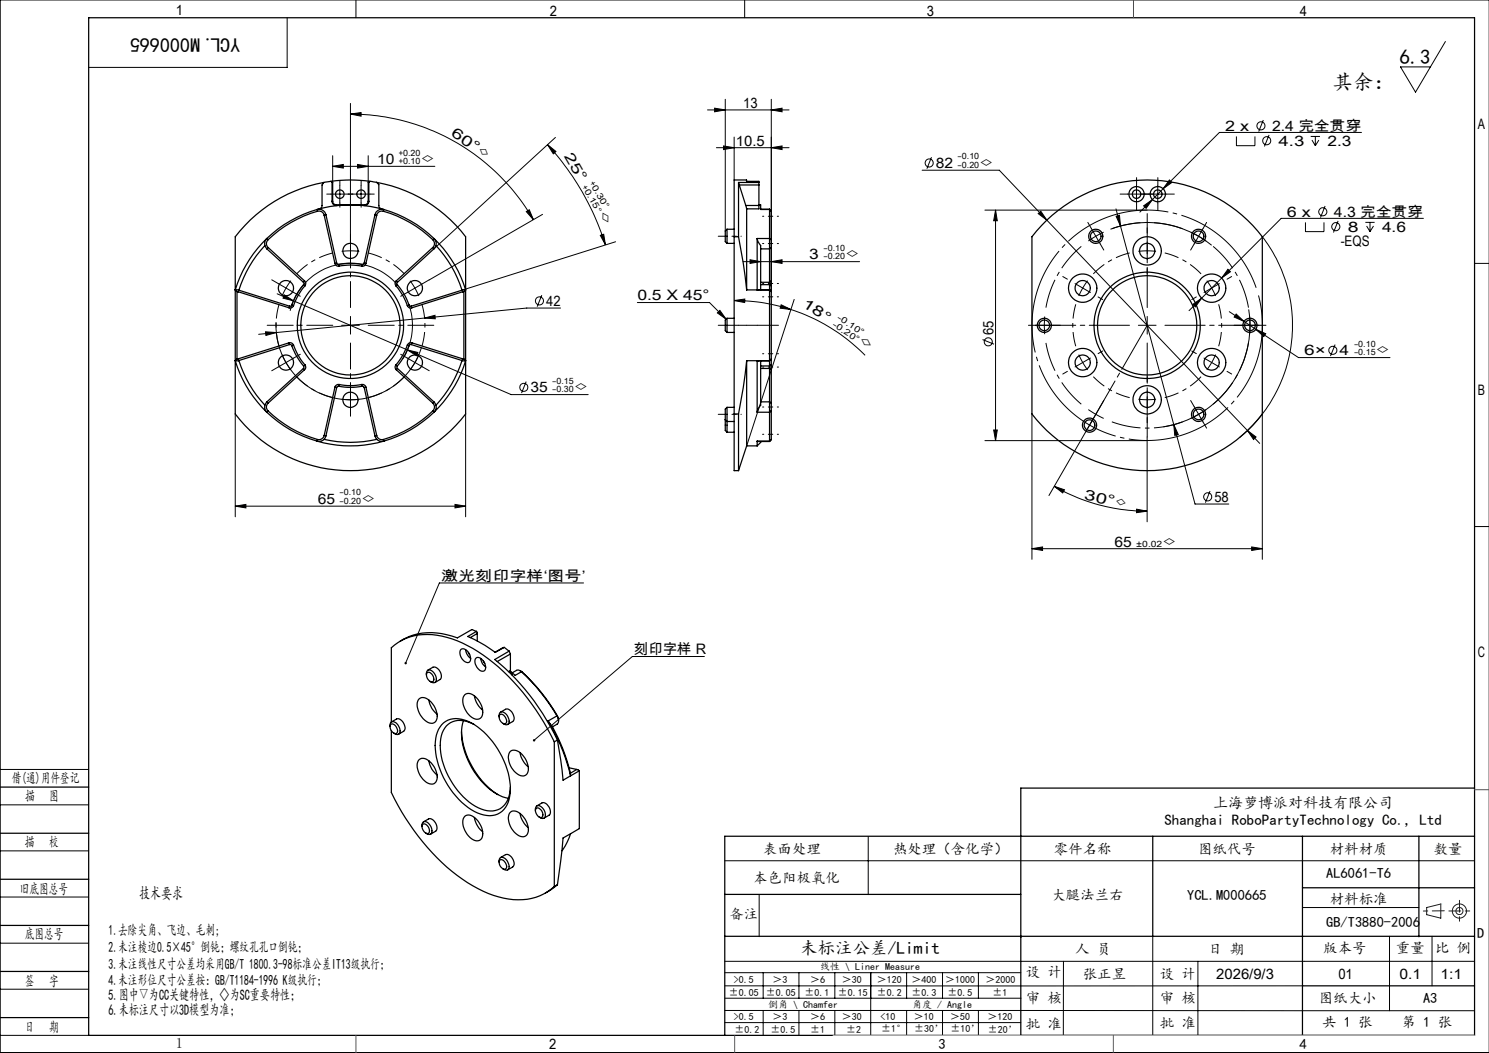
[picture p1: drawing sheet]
<svg xmlns="http://www.w3.org/2000/svg" width="420mm" height="297mm" viewBox="0 0 420 297" stroke-linecap="round" stroke-linejoin="round" font-family="sans-serif">
<g fill="none" stroke="#000" stroke-width=".28">
<path d="M100.4 0v5M210 0v5M420 0h-419.9v297h419.9M81 5v14h-56M407.7 11.7l-8.4 14.3-4.3-7.1h8.5M98.8 32.2l3-.5v1.1zM98.8 32.2a59.7 59.7 0 0 1 51.7 29.8M98.8 29.2v39.1M156.7 38.8l-34.3 31.4M199.6 31h23M201.6 30.5l3 .5-3 .5zM204.6 28v37.2"/>
<path d="M207.1 38.7v12.1M217.6 31l3-.5v1zM217.6 28v54.2M348.8 38.5v2.6h5.2v-2.6M356.3 33.9l-1.3 3.2M358 38.1l-1.3 3.2M369.7 38.5h2.6M370.1 39.5l.9 1.6M371 38.5v2.6M372 39.5l-1 1.6M384 37.4h-40l-15.9 15.8M93.3 54.7h5.1"/>
<path d="M93.8 46.9l3-.5v1zM93.8 43.9v7.6M93.8 46.9h28.9M95.8 52.3v5M99.3 54.7h5.1M100.9 46.4l3 .5-3 .5zM101.8 52.3v5M103.9 43.9v7.6M148.4 59.7l.9-.5 1.2 2.8zM154.4 40.8l2.4 1.9-.7 .7zM154.4 40.8a74.5 74.5 0 0 1 16.4 28.3M202.1 41.7h20.5"/>
<path d="M204.1 41.2l3 .5-3 .5zM217.6 41.7l3-.5v1zM260.1 48h21.8l13.4 14.1M262.7 44.3l-1.3 3.3M277.8 59.3h45.8M280.8 59.3l.5 3h-1zM280.8 59.3v65M314.8 58.9l1.3 4.8M318.1 54.7h5M320.6 52.3v5M322.6 58.1l2.4-1.8-1.7 2.5zM324.1 54.7h5"/>
<path d="M325 56.3l-3.5 3.5M326.6 52.3v5M328.1 53.2l-3.1 3.1M329.8 50.8l.8 .7-2.5 1.7zM373.8 58.1l-1.3 3.3M115.6 79.2l1.4 2.1M153 60.5l-31.9 18.4M169.3 66.4l1-.3 .5 3zM173.6 68.2l-43.2 13.6M209.6 73.8h32.9M211.6 73.3l3 .5-3 .5zM217.6 73.8l3-.5v1z"/>
<path d="M292.8 60.3l.8-.7 1.7 2.5zM295.3 62.1l56.6 59.3M313.2 64.7a29.1 29.1 0 0 1 28.6 4.5M314.8 61l1-.3 .3 3zM316.1 63.7l15 56.1M344.6 78.4l-5.7 5.7M346.4 75.9l.7 .8-2.5 1.7zM356.1 66.8a41 41 0 0 1-6.5 56.6M368.2 62.7v2.6h5.3v-2.6M377.4 62.3l-1.3 3.3M385.1 62.7h2.6M385.5 63.7l.9 1.6"/>
<path d="M386.4 62.7v2.6M387.4 63.7l-1 1.6M401.5 61.6h-40.1l-16.8 16.8M415.9 74.3h4.1M74.9 93.6l3 .2-2.9 .8zM77.9 90.8a21 21 0 0 0 17.3 21.7 21 21 0 0 0 23.7-14.5M78.2 82.9l4.6 1.9M80.2 83.2l2.6 1.6-3-.7zM82.8 84.8l61.4 26.5h21.7M112.1 80.3a17.5 17.5 0 0 0-30.3 7.4M114.9 98.7l3 .7-.4 .9zM115.4 86a17.7 17.7 0 0 1-1.9 15.3"/>
<path d="M117 81.3l1.1 2.2M117 81.3l-2.1 1.2M119.2 80l-2.2 1.3M119.7 89.7l3-.8 .1 1zM152.8 83.3l-1.3 3.2M158.1 86.9h-9.5l-75.6 7.4M179.8 85.3h20.3l4.7 4.7M202.4 88.3l.7-.7 1.7 2.4zM207.1 84.8l3-.5-.1 1zM207.1 84.8l3.2 .1a51.5 51.5 0 0 1 12.8 2.4M220.3 86l2.8 1.3-3-.4zM223.1 87.3a51.8 51.8 0 0 1 20.9 12.9"/>
<path d="M224 84.5l-13.4 41.3M277.1 95.8l3.3 1.3M292.1 91.8h5M294.7 89.3v5M336.4 85.9l2.5-1.8-1.7 2.5zM338.9 84.1l-3.5 3.5M346.7 87.9l4.2 2.8M348.7 88.6l2.2 2.1-2.8-1.3zM350.9 90.7l3.3 2.2M352.2 87.3a28.9 28.9 0 0 1-24 33.1M354.2 92.9l2.8 1.2-.5 .8zM354.2 92.9l12.1 8h25.8"/>
<path d="M376.6 97.2l-1.3 3.2M66.4 116.8v29M131.3 116.8v29M148.4 107.6l-1.3 3.3M291.1 116.8v41M307.3 119.9l-11.4 19.9M331.1 119.8l1.3 2.8-1 .2zM331.1 119.8l6 22.4h9.5M356.1 116.8v41M277.8 124.3h45.8M280.3 121.3h1l-.5 3zM297.4 137.2l2.8 .9-.4 .9z"/>
<path d="M297.4 137.2a52 52 0 0 0 26.2 7M323.6 123.3v23.9M341.3 138.5l-1.3 3.3M351.9 121.4l2.4 1.9-.7 .7zM351.9 121.4l3.4 3.7M66.4 142.8l3-.5v1zM66.4 142.8h64.9M128.3 142.3l3 .5-3 .5zM291.1 154.8l3-.5v1zM291.1 154.8h65M320.6 143.6l3 .6-3 .4zM353.1 154.3l3 .5-3 .5z"/>
<path d="M415.9 148.5h4.1M164.6 164.4h-40.7l-9.5 22.6M198.7 185.2h-20.3l-27.8 23.6M0 217h25M0 227h25M0 240h25M244.9 236v16.3M0 253h25M204.4 242.8h211.5M214.1 252.4v11.8M367.4 256h32.8M0 266h25"/>
<path d="M0 279h25M204.4 271.1h211.5M204.4 278.1h163M204.4 274.4h83.5M215.3 274.4v7.1M225.4 274.4v7.1M235.5 274.4v7.1M245.6 274.4v17.6M255.7 274.4v7.1M265.9 274.4v7.1M276 274.4v7.1M300 271.1l-.1 21"/>
<path d="M325.2 264.1v27.9M337.9 271.1v20.9M391.9 264.1v21M403.9 264.1v14M0 292h25M204.4 285l211.5 .1M204.4 288.4h83.5M204.5 281.5h83.5M215.3 285v7M225.4 285v7M235.5 285v7M255.7 285v7"/>
<path d="M265.9 285v7M276 285v7M287.9 292h128"/>
<circle cx="355.7" cy="35.5" r="1.13"/>
<circle cx="357.3" cy="39.7" r="1.14"/>
<circle cx="262.1" cy="46" r="1.14"/>
<circle cx="373.1" cy="59.7" r="1.15"/>
<circle cx="376.8" cy="63.9" r="1.15"/>
<circle cx="152.2" cy="84.9" r="1.15"/>
<circle cx="278.8" cy="96.4" r="1.13"/>
<circle cx="375.9" cy="98.8" r="1.14"/>
<circle cx="147.8" cy="109.3" r="1.14"/>
<circle cx="340.7" cy="140.1" r="1.15"/>
</g>
<g fill="none" stroke="#000" stroke-width=".28" stroke-dasharray="30.5 1.3 1.3 1.3" stroke-linecap="butt">
<path d="M98.9 70.7l-2.5 .2M98.9 70.7l2.5 .2M309.1 66.6l-2.1 1.4M309.1 66.6l2.2-1.1M323.6 70.7l-2.5 .2M323.6 70.7l2.5 .2M338.1 66.6l-2.2-1.1M338.1 66.6l2.1 1.4M80.7 81.2l-1.1 2.3M80.7 81.2l1.4-2M305.4 81.2l-1.1 2.3M305.4 81.2l1.4-2"/>
<path d="M341.8 81.2l-1.4-2M341.8 81.2l1.1 2.3M352.6 91.7l-.1-2.5M352.6 91.7l-.1 2.5M80.7 102.2l1.4 2.1M80.7 102.2l-1.1-2.2M98.9 112.7l2.5-.1M98.9 112.7l-2.5-.1M117 102.2l1.2-2.2M117 102.2l-1.3 2.1M305.4 102.2l1.4 2.1M305.4 102.2l-1.1-2.2"/>
<path d="M309.1 116.9l2.2 1.1M309.1 116.9l-2.1-1.4M323.6 112.7l2.5-.1M323.6 112.7l-2.5-.1M338.1 116.9l2.1-1.4M338.1 116.9l-2.2 1.1M341.8 102.2l1.1-2.2M341.8 102.2l-1.4 2.1"/>
</g>
<path d="M93.9 71.3a21 21 0 0 0-10.2 6M114.1 77.3a21 21 0 0 0-10.3-6M318.6 71.3a21 21 0 0 0-10.2 6M338.8 77.3a21 21 0 0 0-10.3-6M78.7 85.8a21 21 0 0 0 0 11.9M119 97.7a21 21 0 0 0 0-11.9M303.4 85.8a21 21 0 0 0 0 11.9M343.7 97.7a21 21 0 0 0 0-11.9M83.7 106.2a21 21 0 0 0 10.2 6M103.8 112.2a21 21 0 0 0 10.3-6M308.4 106.2a21 21 0 0 0 10.2 6M328.5 112.2a21 21 0 0 0 10.3-6" fill="none" stroke="#000" stroke-width=".28" stroke-dasharray="30.5 1.3 1.3 1.3" stroke-dashoffset="26.4" stroke-linecap="butt"/>
<path d="M305 69.5a29 29 0 0 0-10 17.3M333.6 64.5a29 29 0 0 0-20 0M295 96.7a29 29 0 0 0 10 17.3M352.2 86.8a29 29 0 0 0-10-17.3M313.6 119a29 29 0 0 0 20 0M342.2 114a29 29 0 0 0 10-17.3" fill="none" stroke="#000" stroke-width=".28" stroke-dasharray="30.5 1.3 1.3 1.3" stroke-dashoffset="22.2" stroke-linecap="butt"/>
<path d="M354.7 82.2a32.5 32.5 0 0 0-54.5-13 32.5 32.5 0 0 0 15 53.9 32.5 32.5 0 0 0 39.9-39.2l-.4-1.7" fill="none" stroke="#000" stroke-width=".28" stroke-dasharray="30.5 1.3 1.3 1.3" stroke-dashoffset="-1.1" stroke-linecap="butt"/>
<g fill="none" stroke="#191924" stroke-width=".28">
<path d="M402.4 256l4-1v4l-4-1z"/>
<circle cx="411.7" cy="257" r="1"/>
<circle cx="411.7" cy="257" r="2"/>
</g>
<g fill="none" stroke="#000" stroke-width=".28" stroke-dasharray="30.5 1.3 1.3 1.3">
<path d="M93.4 54.7h-1.2M95.9 52.2v-1.2M95.9 57.2v1.2M98.4 54.7h1.2M99.4 54.7h-1.2M101.9 52.2v-1.2M101.9 57.2v1.2M104.4 54.7h1.2M318.1 54.7h-2.2M320.6 52.2v-2.1M320.6 57.2v2.2M323.1 54.7h2.1"/>
<path d="M324.1 54.7h-2.2M326.6 52.2v-2.1M326.6 57.2v2.2M329.1 54.7h2.1M78.5 80l-1.9-1.1M98.9 70.7v-2.5M98.9 70.7v2.5M98.9 68.2v-2.1M98.9 73.2v2.2M119.2 80l1.9-1.1M205.1 66.6h-2.5M301.1 78.7l-1.3-.7"/>
<path d="M307.8 64.5l-1-1.8M309.1 66.6l-1.3-2.1M309.1 66.6l1.2 2.2M310.3 68.8l1 1.7M323.6 70.7v-2.5M323.6 70.7v2.5M323.6 65.7v-1.5M323.6 75.7v1.5M336.8 68.8l-1 1.7M338.1 66.6l1.2-2.1M338.1 66.6l-1.3 2.2M339.3 64.5l1-1.8"/>
<path d="M346.1 78.7l1.3-.7M80.7 81.2l-2.2-1.2M80.7 81.2l2.1 1.3M82.8 82.5l1.9 1.1M98.9 91.7v-2.5M98.9 91.7h-2.5M98.9 91.7v2.5M98.9 91.7h2.5M114.9 82.5l-1.9 1.1M205.1 91.7h2M205.1 91.7h-2.5M208.3 91.7h-1.2"/>
<path d="M208.3 91.7h2.3M210.6 91.7h3M213.6 91.7h3.5M217.1 91.7h2.5M292.1 91.7h-2M297.1 91.7h2M305.4 81.2l-2.2-1.2M305.4 81.2l2.2 1.3M309.7 83.7l1.3 .8M309.7 99.7l1.3-.7M323.6 91.7v-2.5M323.6 91.7h-2.5"/>
<path d="M323.6 91.7v2.5M323.6 91.7h2.5M337.4 99.7l-1.3-.7M337.4 83.7l-1.3 .8M341.8 81.2l2.1-1.2M341.8 81.2l-2.2 1.3M350.1 91.7h-2M352.6 91.7h2.5M352.6 91.7h-2.5M355.1 91.7h2M78.5 103.5l-1.9 1.1M80.7 102.2l-2.2 1.3"/>
<path d="M80.7 102.2l2.1-1.2M82.8 101l1.9-1.1M98.9 112.7v2.5M98.9 112.7v-2.5M98.9 115.2v2.2M98.9 110.2v-2.1M114.9 101l-1.9-1.1M117 102.2l2.2 1.3M117 102.2l-2.1-1.2M119.2 103.5l1.9 1.1M205.1 116.9h-2.5M301.1 104.7l-1.3 .8"/>
<path d="M305.4 102.2l-2.2 1.3M305.4 102.2l2.2-1.2M307.8 119l-1 1.8M309.1 116.9l-1.3 2.1M309.1 116.9l1.2-2.2M310.3 114.7l1-1.7M323.6 112.7v2.5M323.6 112.7v-2.5M323.6 117.7v1.5M323.6 107.7v-1.5M336.8 114.7l-1-1.7M338.1 116.9l1.2 2.1"/>
<path d="M338.1 116.9l-1.3-2.2M339.3 119l1 1.8M341.8 102.2l2.1 1.3M341.8 102.2l-2.2-1.2M346.1 104.7l1.3 .8"/>
</g>
<path d="M93.9 91.7h-18.5M98.9 86.7v-18.5M98.9 96.7v18.5M103.9 91.7h18.5" fill="none" stroke="#000" stroke-width=".28" stroke-dasharray="30.5 1.3 1.3 1.3" stroke-dashoffset="23.1"/>
<path d="M205.1 66.6h4M205.1 116.9h4" fill="none" stroke="#000" stroke-width=".28" stroke-dasharray="30.5 1.3 1.3 1.3" stroke-dashoffset="30.4"/>
<path d="M215.1 61h4.5M215.1 68.7h4.5M219.6 80h-4.5M215.1 99.8h4.5M215.1 83.7h4.5M215.1 114.8h4.5M219.6 103.5h-4.5M215.1 122.5h4.5" fill="none" stroke="#000" stroke-width=".28" stroke-dasharray="30.5 1.3 1.3 1.3" stroke-dashoffset="30.1"/>
<path d="M318.6 91.7h-26.5M323.6 86.7v-26.5M323.6 96.7v26.5M328.6 91.7h26.5" fill="none" stroke="#000" stroke-width=".28" stroke-dasharray="30.5 1.3 1.3 1.3" stroke-dashoffset="19.1"/>
<path d="M323.6 91.7l-16.3 28.2" fill="none" stroke="#000" stroke-width=".28" stroke-dasharray="30.5 1.3 1.3 1.3" stroke-dashoffset="16.1"/>
<g fill="none" stroke="#000" stroke-width=".35">
<path d="M25 5h390.9v287h-390.9zM89.4 59.1a34.7 34.7 0 0 0-14.2 8.2M89.4 59.1a2 2 0 0 1 2.5 1.5M89.4 59.1a34.6 34.6 0 0 1 18.9 0M89.4 59.1l.2 .5M89.6 59.6a33.6 33.6 0 0 0-14 8M89.6 59.6a1.48 1.48 0 0 1 1.8 1.1M91.3 51.5l-.5 .7v5.9l-.2 .5-.5 .3M91.3 51.5a40.8 40.8 0 0 0-24.9 15.3v15M93.3 51.1l-2 .4M93.3 51.1a39.2 39.2 0 0 1 11.1 0M93.3 51.1l.4 .3"/>
<path d="M93.7 56.8a1.15 1.15 0 0 0 1.2 1.2M93.7 56.8h.1M93.7 51.4v5.4M93.7 51.4l.1 .1v5.3M93.8 56.8a1.02 1.02 0 0 0 1.1 1M94.9 57.8v.2M94.9 58h.3M94.9 57.8h7.9M102.5 58h.3M102.8 57.8v.2M103.9 56.8a1.09 1.09 0 0 1-1.1 1M103.9 56.8h.1"/>
<path d="M104 56.8a1.2 1.2 0 0 1-1.2 1.2M104 51.4v5.4M104 51.4l-.1 .1v5.3M104.4 51.1l1.8 .3M104.4 51.1l-.4 .3M106.2 51.4l.7 .7v6l.2 .5 .5 .3M106.2 51.4a40.7 40.7 0 0 1 25.1 15.4v15M108.1 59.6a1.44 1.44 0 0 0-1.8 1.1M108.1 59.6a33.6 33.6 0 0 1 14 8M108.3 59.1a2 2 0 0 0-2.5 1.5M108.3 59.1a34.3 34.3 0 0 1 14.1 8.2M108.3 59.1l-.2 .5"/>
<path d="M208.3 51.5v15.3M208.3 51.5l.2 .7M208.3 51.5h5.8M208.5 52.2l1.9 5.8M208.5 52.2h5.6M210.4 58l.2 .9M210.4 58h3.7M210.6 58.9v22.9M214.1 51.5v-.4h-3.5v-.3h-3.5v16M214.1 57.8h.5v1.3h2.5M214.1 58v.9h-3.5M214.1 51.5v6.5"/>
<path d="M214.6 59h2.5M217.1 59.1v8.2M217.1 59l.5 .6M217.1 59v.1M217.1 59.1l.5 .5M217.6 59.6v8M74.7 69.2a33 33 0 0 0-7.3 12.6M75.2 67.3a2.04 2.04 0 0 0 .1 2.9M75.2 67.3a33.9 33.9 0 0 0-8.8 14.5M75.2 67.3l.4 .3M75.3 70.2l10.3 9.4M75.6 67.6a1.49 1.49 0 0 0 0 2.2"/>
<path d="M75.6 69.8l10.3 9.4M75.6 69.8l-.3 .4M85.6 79.6v.7M85.9 79.2a.99 .99 0 0 1 .1 1.4M85.9 79.2l-.3 .4M91.4 60.7l3.1 13.6M91.9 60.6l3.1 13.6M91.9 60.6l-.5 .1M94.5 74.3a.98 .98 0 0 0 1.1 .8M95 74.2l.1 .2 .4 .2M95 74.2l-.5 .1M95.5 74.6a17.5 17.5 0 0 1 6.7 0"/>
<path d="M95.5 74.6l.1 .5M95.6 75.1a16.4 16.4 0 0 1 6.5 0M102.2 74.6l-.1 .5M102.7 74.2l-.2 .3-.3 .1M102.7 74.2l.5 .1M103.2 74.3a.98 .98 0 0 1-1.1 .8M105.8 60.6l.5 .1M105.8 60.6l-3.1 13.6M106.3 60.7l-3.1 13.6M111.8 79.2a1.03 1.03 0 0 0-.1 1.4M111.8 79.2l.3 .4M112.1 79.6l-.2 .3 .2 .4"/>
<path d="M122.1 69.8l-10.3 9.4M122.1 69.8l.3 .4M122.1 67.6a1.49 1.49 0 0 1 0 2.2M122.4 70.2l-10.3 9.4M122.4 67.3a1.97 1.97 0 0 1 0 2.9M122.4 67.3a34.4 34.4 0 0 1 8.9 14.5M122.4 67.3l-.3 .3M123 69.2a33 33 0 0 1 7.3 12.6M205.1 64.7v3.9M205.1 64.7l-.5 .5v3l.5 .4M205.1 64.7h2M205.1 68.6h2"/>
<path d="M207.1 66.8v50M207.1 66.8h1.2M208.3 66.8l1.4 7.5 .9 7.5M213.6 67.3v14.5l3.5-.1M213.6 67.3l.2 .9 .8 1v12.5M213.6 67.3h3.5M214.6 70.2h2.5M214.6 79.6h2.5M217.1 67.3v2.9M217.1 79.6v.7M217.1 70.2v9.4M217.1 67.3l.5 .3"/>
<path d="M217.6 67.6v2.2M217.6 79.2v1.4M217.6 69.8v9.4M217.6 69.8l-.5 .4M217.6 79.2l-.5 .4M295.2 62.1a41 41 0 0 1 60.9 4.7v50a41 41 0 0 1-65 0v-50zM66.4 81.8h.9M66.4 81.8v19.9M66.4 81.8l.5 .4M66.9 82.2l.3 .1M66.9 82.2v19.1M67.2 82.3l14.3 4.5"/>
<path d="M67.3 81.8l-.1 .5M67.3 81.8l14.4 4.6M81.5 96.7a1.07 1.07 0 0 1 1.3 .6M81.5 96.7l-14.3 4.5M81.5 96.7l.2 .5M81.7 97.2h.3l.3 .3M81.7 86.4l-.2 .4M81.7 97.2l-14.4 4.5M82.3 97.5a17.5 17.5 0 0 0 3.3 5.7M82.3 86l-.2 .3-.4 .1M82.3 86l.5 .2M82.8 97.3a17.4 17.4 0 0 0 3.2 5.6"/>
<path d="M82.8 86.2a1.01 1.01 0 0 1-1.3 .6M82.8 97.3l-.5 .2M85.6 80.3a17.2 17.2 0 0 0-3.3 5.7M85.6 80.3l.4 .3M86 80.6a16.5 16.5 0 0 0-3.2 5.6M111.7 80.6a16.5 16.5 0 0 1 3.2 5.6M112.1 80.3a17.2 17.2 0 0 1 3.3 5.7M112.1 80.3l-.4 .3M114.9 97.3a17.4 17.4 0 0 1-3.2 5.6M114.9 86.2a.97 .97 0 0 0 1.3 .6M114.9 97.3l.5 .2M115.4 86l.1 .3 .5 .1"/>
<path d="M115.4 97.5a17.5 17.5 0 0 1-3.3 5.7M115.4 86l-.5 .2M116 97.2l-.5 .1-.1 .2M116 97.2l14.4 4.5M116 86.4l.2 .4M116.2 96.7a1.03 1.03 0 0 0-1.3 .6M116.2 96.7l14.3 4.5M116.2 96.7l-.2 .5M130.4 81.8l-14.4 4.6M130.4 81.8l.1 .5M130.5 82.3l-14.3 4.5M130.8 82.2l-.3 .1"/>
<path d="M130.8 82.2v19.1M131.3 81.8h-.9M131.3 81.8v19.9M131.3 81.8l-.5 .4M205.1 89.8v4M205.1 89.8l-.5 .5v3l.5 .5M205.1 89.8h2M205.1 93.8h2M210.6 81.8h6.5M214.6 80.3h2.5M217.1 81.7v.1M217.1 80.3v1.4"/>
<path d="M217.1 81.7l.4 .4M217.1 81.8v19.9M217.1 81.8l.5 .4M217.1 80.3l.5 .3M217.6 80.6v1.6M217.6 82.2v19.1l-.5 .4M66.4 101.7a33.9 33.9 0 0 0 8.8 14.6M66.4 101.7v15.1a41 41 0 0 0 64.9 0v-15.1M66.9 101.3l-.5 .4M67.2 101.2l-.3 .1M67.2 101.2l.1 .5M67.3 101.7h-.9"/>
<path d="M67.4 101.7a33 33 0 0 0 7.3 12.6M75.2 116.3a34.1 34.1 0 0 0 14.2 8.1M75.3 113.3a2.04 2.04 0 0 0-.1 3M75.3 113.3l.3 .4M75.6 115.9a33.2 33.2 0 0 0 14 8.1M75.6 115.9l-.4 .4M75.6 113.7a1.49 1.49 0 0 0 0 2.2M85.6 103.9l-10.3 9.4M85.6 103.9l.3 .4M85.6 103.2v.7M85.9 104.3l-10.3 9.4M86 102.9a.94 .94 0 0 1-.1 1.4"/>
<path d="M86 102.9l-.4 .3M94.5 109.2l.5 .1M94.5 109.2l-3.1 13.6M95 109.3l-3.1 13.6M95.5 108.9a17.5 17.5 0 0 0 6.7 0M95.5 108.9l-.4 .2-.1 .2M95.6 108.4a16.4 16.4 0 0 0 6.5 0M95.6 108.4a1.06 1.06 0 0 0-1.1 .8M95.6 108.4l-.1 .5M102.1 108.4a1.06 1.06 0 0 1 1.1 .8M102.1 108.4l.1 .5M102.2 108.9l.3 .1 .2 .3"/>
<path d="M102.7 109.3l3.1 13.6M103.2 109.2l-.5 .1M103.2 109.2l3.1 13.6M111.7 102.9a.98 .98 0 0 0 .1 1.4M111.7 102.9l.4 .3M111.8 104.3l10.3 9.4M112.1 103.2l-.2 .4 .2 .3M112.1 103.9l-.3 .4M112.1 103.9l10.3 9.4M122.1 113.7a1.49 1.49 0 0 1 0 2.2M122.1 115.9a33.2 33.2 0 0 1-14 8.1M122.1 115.9l.3 .4"/>
<path d="M122.4 113.3a1.97 1.97 0 0 1 0 3M122.4 113.3l-.3 .4M122.4 116.3a33.7 33.7 0 0 1-14.1 8.1M130.3 101.7a33 33 0 0 1-7.3 12.6M130.4 101.7h.9M130.5 101.2l.3 .1M130.5 101.2l-.1 .5M130.8 101.3l.5 .4M131.3 101.7a33.5 33.5 0 0 1-8.9 14.6M204.6 118.4v3l.5 .5M204.6 118.4l.5 .5M204.6 118.4h.1"/>
<path d="M205.1 114.9l-.5 .5v3M205.1 114.9v4M205.1 118.9v3M205.1 114.9h2M205.1 118.9h2M207.1 116.8v15.9h1.2M207.1 116.8h1.2M208.3 116.8v15.9M210.6 101.7l-.9 7.6-1.4 7.5M210.6 101.7v24.1M210.6 101.7h6.5M213.6 116.3h3.5"/>
<path d="M213.9 101.8l-.3-.1v14.6M214.6 101.8v12.5l-.6 .8-.4 1.2M214.6 113.3h2.5M214.6 103.9h2.5M214.6 103.2h2.5M217.1 116.3v8.1M217.1 101.7v.1M217.1 113.3v3M217.1 101.8v1.4M217.1 103.2v.7M217.1 103.9v9.4M217.1 113.3l.5 .4"/>
<path d="M217.1 103.9l.5 .4M217.5 101.4l-.4 .4M217.6 113.7v2.2M217.6 115.9v8.1M217.6 101.3v1.6M217.6 102.9v1.4M217.6 104.3v9.4M217.6 115.9l-.5 .4M217.6 102.9l-.5 .3M89.4 124.4a33.8 33.8 0 0 0 18.9 0M89.6 124l-.2 .4M91.4 123.9a33.1 33.1 0 0 0 14.9 0"/>
<path d="M91.4 122.8a1.55 1.55 0 0 1-1.8 1.2M91.4 122.8l.5 .1M91.9 122.9a1.94 1.94 0 0 1-2.5 1.5M105.8 122.9a1.94 1.94 0 0 0 2.5 1.5M106.3 122.8a1.51 1.51 0 0 0 1.8 1.2M106.3 122.8l-.5 .1M108.1 124l.2 .4M205.1 121.9h2M210.6 125.8l-2.3 6.9M210.6 125.8h3M213.6 124.4v1.4M213.6 124.4v.1"/>
<path d="M213.6 124.4h3.5M213.6 124.5h3.5M214.6 124.5v.3l-1 1M217.1 124.4v.1M217.6 124l-.5 .5M217.6 124h.1M217.6 124l-.5 .4M134.4 178.1l-1.3-.5-4.1 2.3a17.7 17.7 0 0 0-16.1 1M134.4 178.1l-2.5 1.4a38.7 38.7 0 0 1 7.8 4.5l2.5-1.4M134.4 178.1l.2 .3v2.4M134.6 178.7l-2 1.1M118.3 197.1a2.52 2.52 0 0 1 3.3 .9 5.1 5.1 0 0 1 1.4 5.4 2.05 2.05 0 0 1-3.2-.3 5.4 5.4 0 0 1-1.8-5.7z"/>
<path d="M120.3 190.4a1.06 1.06 0 0 1 .6-1.4 1.06 1.06 0 0 1 1.3 .6 2.28 2.28 0 0 1 .6 2.8l-.6 .2-.9-.4M120.5 189.7a1.68 1.68 0 0 1 1.6 .8 1.68 1.68 0 0 1 0 1.8 1.79 1.79 0 0 1-1.6-2.6zM120.7 189l1.4-.8a2.32 2.32 0 0 1 2 3.5l-1.4 .8M121 197.4a6.2 6.2 0 0 0 2.3 4.1M130 183.2a2.23 2.23 0 0 1 2.7 2.2 1.05 1.05 0 0 1-.4 1.4 1.05 1.05 0 0 1-1.4-.4 2.65 2.65 0 0 1-.9-3.2zM131.1 195.9a2.49 2.49 0 0 1 3.4 1 5.1 5.1 0 0 1 1.4 5.3 2.05 2.05 0 0 1-3.3-.2 5.4 5.4 0 0 1-1.7-5.8zM131.3 183.3l.4 1.1 1.1 1.3M132.1 184l.4 .6M133.8 196.3a6.6 6.6 0 0 0 2.3 4M134.3 185.6a2.02 2.02 0 0 1 2.5 1.8l.1 .5a1.05 1.05 0 0 1-.3 1.3 1.05 1.05 0 0 1-1.5-.3 2.6 2.6 0 0 1-.8-3.3zM135.6 185.7l.5 1.6 .9 .8M136.3 186.4l.4 .7"/>
<path d="M142.2 182.6l1.4 1.1M142.2 182.6l-2.6 1.4M143.6 183.7l-4 2.3a65.7 65.7 0 0 1 17.6 22.7M143.6 183.7l.4 .8M144 189.3l1.3 1.2 1.8-1M144 189.2l.5 1-.1 .1M144 184.5l-3.7 2.1M144 184.5v4.7M144 189.2l-.5 .2M146.7 189.2l.7 .4M147.1 189.5a53.9 53.9 0 0 1 10 12.4M147.1 189.5l-1.1-.5-1.5 .8"/>
<path d="M147.1 189.5l.3 .1M147.4 189.6a54.5 54.5 0 0 1 9.8 12.3M110 204.9a.99 .99 0 0 1 .4-1.2 .99 .99 0 0 1 1.3 .2 2.46 2.46 0 0 1 .8 3.1l-.5 .2-.9-.4M110.2 204.3a1.68 1.68 0 0 1 1.6 .8 1.68 1.68 0 0 1 0 1.8 1.79 1.79 0 0 1-1.6-2.6zM110.4 206.1v17.4a61.4 61.4 0 0 0 22.9 26.3 22.8 22.8 0 0 0 17.9 3.3l2.2-1 3-2.1M110.4 203.7v-21a15.7 15.7 0 0 1 15.6-2.9 43.6 43.6 0 0 1 20.2 13.9 69.2 69.2 0 0 1 10.2 15.5M110.4 203.6l1.4-.8a2.35 2.35 0 0 1 2.5 2.7l-.3 .6-1.6 1M118.3 214.2a2.52 2.52 0 0 1 3.3 1 5.1 5.1 0 0 1 1.4 5.3 2.05 2.05 0 0 1-3.2-.2 5.4 5.4 0 0 1-1.8-5.8zM121 214.6a6.2 6.2 0 0 0 2.3 4M124.6 204.4a6.2 6.2 0 0 1 7.4-1 22.8 22.8 0 0 1 11.9 20.1 6.3 6.3 0 0 1-5 6.5 11.4 11.4 0 0 1-8.7-3.7 23.2 23.2 0 0 1-7.4-17.1l.6-2.7zM130.2 206.4a23.8 23.8 0 0 0 10.2 17.7M130.7 203.3a16 16 0 0 0 1.8 12.2 17.3 17.3 0 0 0 10.9 9.7"/>
<path d="M133.7 204.3a6.4 6.4 0 0 0-7.8 .4 10 10 0 0 0-1.4 8.7 21.7 21.7 0 0 0 10.4 14.5 5.6 5.6 0 0 0 8.5-2.7l.6-3.1M140.8 202.2a.99 .99 0 0 1 .3-1.3 .99 .99 0 0 1 1.4 .3 2.09 2.09 0 0 1 .6 3.2l-1.2-.4M141 201.6a1.6 1.6 0 0 1 1.9 1.8v.3a.75 .75 0 0 1-.7 .5 .75 .75 0 0 1-.7-.4l-.6-1.1-.1-.7zM141.2 200.9l1.4-.8a2.35 2.35 0 0 1 2.4 2.7l-.2 .6-1.6 .9M144 211.9a2.59 2.59 0 0 1 3.4 1 5.1 5.1 0 0 1 1.3 5.3 2.05 2.05 0 0 1-3.2-.2 5.4 5.4 0 0 1-1.8-5.8zM146.7 212.3a6.6 6.6 0 0 0 2.3 4M154.6 203.3a55.3 55.3 0 0 1 6.3 15.5M154.6 203.3l.3 .5a34.5 34.5 0 0 1 5.1 10.9l.9 3.4M156.4 209.2v40.8M157.1 201.9a1.7 1.7 0 0 1 0 2.4l-1.2 .7M157.1 201.9l-2.5 1.4M157.2 201.9l.4 1.4"/>
<path d="M157.2 201.9h-.1M157.2 208.7l1.6 11.4 2.1-1.3M157.2 208.7l-.8 .5M160.5 216.6l2.2 .4M160.9 218.1v.7M162.7 217l.7 .4M162.7 217l-1.8 1.1M163.1 217.2l.3 .2M163.4 217.4l-2.5 1.4M163.4 217.4v16.3l-2.5 1.5M0 222h25M0 235h25"/>
<path d="M119 233.1a1.06 1.06 0 0 1 .6-1.4 1.06 1.06 0 0 1 1.4 .7 2.28 2.28 0 0 1 .5 2.8l-.5 .2-.9-.4M119.3 232.5a1.68 1.68 0 0 1 1.5 .8 1.68 1.68 0 0 1 0 1.8 1.79 1.79 0 0 1-1.5-2.6zM119.5 231.8l1.4-.8a2.31 2.31 0 0 1 2.4 2.7l-.3 .6-1.5 1M131.1 230.2a2.49 2.49 0 0 1 3.4 1 5.1 5.1 0 0 1 1.4 5.3 2.05 2.05 0 0 1-3.3-.2 5.4 5.4 0 0 1-1.7-5.8zM133.8 230.6a6.6 6.6 0 0 0 2.3 4M144 229.1a2.52 2.52 0 0 1 3.4 .9 5.1 5.1 0 0 1 1.3 5.4 2.05 2.05 0 0 1-3.2-.3 5.4 5.4 0 0 1-1.8-5.7zM146.7 229.4a6.8 6.8 0 0 0 2.3 4.1M151 228.6a1.06 1.06 0 0 1 .6-1.4 1.06 1.06 0 0 1 1.4 .7 2.28 2.28 0 0 1 .5 2.8l-.5 .2-.9-.4M151.3 228a1.64 1.64 0 0 1 1.8 1.8 .73 .73 0 0 1-.5 .8 .73 .73 0 0 1-.9-.4l-.7-1.4zM151.4 227.3l1.5-.8a2.31 2.31 0 0 1 2.4 2.7l-.3 .6-1.5 .9M160.9 235.2l-2.1 1.2-1.6 13.2M160.9 235.2l-.9 2.3-1.5 2.5"/>
<path d="M325.2 235.9v28.2M367.4 235.9v56.1M400.2 235.9v28.3M415.9 235.9h-211.5v56.1M415.9 222.3h-128v69.7M0 248h25M140.8 243.2a.99 .99 0 0 1 .3-1.3 .99 .99 0 0 1 1.4 .2 2.13 2.13 0 0 1 .6 3.3l-1.2-.4M141 242.6a1.65 1.65 0 0 1 1.9 1.8v.4a.76 .76 0 0 1-.7 .4 .76 .76 0 0 1-.7-.4l-.6-1.1-.1-.6zM141.2 241.9l1.4-.9a2.38 2.38 0 0 1 2.2 3.4l-1.6 1M157.2 249.6l-3.4 2.3M157.2 249.6l-.8 .4M204.4 252.3h83.5"/>
<path d="M367.4 250.4h48.5M0 261h25M0 274h25M204.4 264.1h211.5M367.4 278.1h48.5M0 287h25"/>
<circle cx="95.9" cy="54.8" r="1.2"/>
<circle cx="101.8" cy="54.8" r="1.2"/>
<circle cx="320.6" cy="54.8" r="1.2"/>
<circle cx="320.6" cy="54.8" r="2.14"/>
<circle cx="326.6" cy="54.8" r="1.2"/>
<circle cx="326.6" cy="54.8" r="2.14"/>
<circle cx="98.8" cy="70.8" r="2.16"/>
<circle cx="309.1" cy="66.6" r="2"/>
<circle cx="309.1" cy="66.6" r="1.5"/>
<circle cx="323.6" cy="70.8" r="2.15"/>
<circle cx="323.6" cy="70.8" r="4"/>
<circle cx="338.1" cy="66.6" r="2"/>
<circle cx="338.1" cy="66.6" r="1.5"/>
<circle cx="80.6" cy="81.3" r="2.15"/>
<circle cx="98.8" cy="91.8" r="14"/>
<circle cx="98.8" cy="91.8" r="15"/>
<circle cx="117" cy="81.3" r="2.15"/>
<circle cx="294.6" cy="91.8" r="2"/>
<circle cx="294.6" cy="91.8" r="1.5"/>
<circle cx="305.4" cy="81.3" r="4"/>
<circle cx="305.4" cy="81.3" r="2.15"/>
<circle cx="323.6" cy="91.8" r="14"/>
<circle cx="323.6" cy="91.8" r="15"/>
<circle cx="341.8" cy="81.3" r="4"/>
<circle cx="341.8" cy="81.3" r="2.15"/>
<circle cx="352.6" cy="91.8" r="2"/>
<circle cx="352.6" cy="91.8" r="1.5"/>
<circle cx="80.6" cy="102.3" r="2.15"/>
<circle cx="98.9" cy="112.8" r="2.15"/>
<circle cx="117" cy="102.3" r="2.15"/>
<circle cx="305.4" cy="102.3" r="4"/>
<circle cx="305.4" cy="102.3" r="2.16"/>
<circle cx="307.3" cy="119.9" r="2"/>
<circle cx="307.3" cy="119.9" r="1.5"/>
<circle cx="323.6" cy="112.8" r="2.14"/>
<circle cx="323.6" cy="112.8" r="4"/>
<circle cx="338.1" cy="116.9" r="2"/>
<circle cx="338.1" cy="116.9" r="1.5"/>
<circle cx="341.8" cy="102.3" r="4"/>
<circle cx="341.8" cy="102.3" r="2.16"/>
</g>
<path d="M407.4 256.9l-5.9 .1M408.7 256.9h6M411.7 253.9v6" fill="none" stroke="#191924" stroke-width=".28" stroke-dasharray="6.3 1.3 1.3 1.3" stroke-dashoffset="3"/>
<path d="M235 292h180.9" fill="none" stroke="#c0c0c0" stroke-width=".28"/>
<path d="M319.7 0v5M415.9 222.7h4.1M100.4 292v5M207.2 292v5M314 292v5" fill="none" stroke="#00f" stroke-width=".28"/>
<path d="M406.4 255h.1" fill="none" stroke="#0ff" stroke-width=".28"/>
<g fill="#000">
<path d="M217.6 31l3-.5v1zM201.6 30.5l3 .5-3 .5z"/>
<path d="M217.6 41.7l3-.5v1zM204.1 41.2l3 .5-3 .5z"/>
<path d="M148.4 59.7l.9-.5 1.2 2.8zM98.8 32.2l3-.5v1.1z"/>
<path d="M169.3 66.4l1-.3 .5 3zM154.4 40.8l2.4 1.9-.7 .7z"/>
<path d="M211.6 73.3l3 .5-3 .5zM217.6 73.8l3-.5v1z"/>
<path d="M80.2 83.2l-.4 .9 3 .7zM114.9 98.7l2.6 1.6 .4-.9zM93.8 46.9l3-.5v1zM100.9 46.4l3 .5-3 .5zM74.9 93.6l.1 1 2.9-.8zM119.7 89.7l3.1 .2-.1-1zM202.4 88.3l.7-.7 1.7 2.4zM336.4 85.9l.8 .7 1.7-2.5zM346.4 75.9l-1.8 2.5 2.5-1.7zM322.6 58.1l.7 .7 1.7-2.5zM329.8 50.8l-1.7 2.4 2.5-1.7zM348.7 88.6l-.6 .8 2.8 1.3zM354.2 92.9l2.3 2 .5-.8zM351.9 121.4l1.7 2.6 .7-.7zM292.8 60.3l2.5 1.8-1.7-2.5zM314.8 61l1.3 2.7-.3-3zM331.1 119.8l.3 3 1-.2z"/>
<path d="M220.3 86l2.8 1.3-3-.4zM207.1 84.8l3-.5-.1 1z"/>
<path d="M280.3 121.3h1l-.5 3zM280.8 59.3l.5 3h-1z"/>
<path d="M297.4 137.2l2.8 .9-.4 .9zM320.6 143.6l3 .6-3 .4z"/>
<path d="M66.4 142.8l3-.5v1zM128.3 142.3l3 .5-3 .5z"/>
<path d="M291.1 154.8l3-.5v1zM353.1 154.3l3 .5-3 .5z"/>
<path d="M150.4 208.6v.4l.2-.2-.2 .2a.34 .34 0 0 0 .5 0 .34 .34 0 0 0 0-.5 .34 .34 0 0 0-.5 .1zM114.2 186.8l-.1 .3 .2 .3 .1-.4-.1 .4a.34 .34 0 0 0 .5-.4 .34 .34 0 0 0-.6-.2z"/>
</g>
<g font-size="5.8">
<text x="394.8" y="18">6.3</text>
<text x="375.9" y="25.2">其余：</text>
</g>
<text font-size="5.6" x="67.7" y="10.6" transform="rotate(-180 67.7 10.6)">YCL.M000665</text>
<text font-size="4.9" x="225.7" y="269">未标注公差/Limit</text>
<text font-size="4.7" x="39.2" y="253.6">技术要求</text>
<g font-size="4.2">
<text x="342.2" y="227.9">上海萝博派对科技有限公司</text>
<text x="328.5" y="232.8">Shanghai RoboPartyTechnology Co., Ltd</text>
<text x="30.6" y="282.1">5.图中▽为CC关键特性，◇为SC重要特性；</text>
<text x="30.6" y="286.4">6.未标注尺寸以3D模型为准；</text>
</g>
<g font-size="4.1">
<text x="49.6" y="4.3">1</text>
<text x="155.1" y="4.6">2</text>
<text x="261.4" y="4.6">3</text>
<text x="366.6" y="4.6">4</text>
<text x="209.6" y="30.4">13</text>
<text x="126.9" y="38.2" transform="rotate(33 126.9 38.2)">6 0 °◇</text>
<text x="207.6" y="41.1">10.5</text>
<text x="345.6" y="36.9">2 x</text>
<text x="358.8" y="36.9">2.4 完全贯穿</text>
<text x="360.7" y="41.1">4.3</text>
<text x="374.4" y="41.1">2.3</text>
<text x="416.9" y="36.3">A</text>
<text x="106.4" y="46.3">10</text>
<text x="118.6" y="46.3">◇</text>
<text x="159.1" y="44" transform="rotate(60 159.1 44)">2 5 °</text>
<text x="264" y="47.4">82</text>
<text x="276.2" y="47.4">◇</text>
<text x="168.4" y="60.3" transform="rotate(60 168.4 60.3)">◇</text>
<text x="363" y="61.2">6 x</text>
<text x="376.3" y="61.2">4.3 完全贯穿</text>
<text x="380.2" y="65.4">8</text>
<text x="389.8" y="65.4">4.6</text>
<text x="378.2" y="69.5">-EQS</text>
<text x="228.2" y="73.2">3</text>
<text x="238.4" y="73.2">◇</text>
<text x="154.1" y="86.3">42</text>
<text x="179.8" y="84.7">0.5 X 45°</text>
<text x="226.1" y="86.4" transform="rotate(33 226.1 86.4)">1 8 °</text>
<text x="280.2" y="94.5" transform="rotate(-90 280.2 94.5)">65</text>
<text x="241.8" y="96.6" transform="rotate(33 241.8 96.6)">◇</text>
<text x="367.9" y="100.3">6×</text>
<text x="377.8" y="100.3">4</text>
<text x="388" y="100.3">◇</text>
<text x="149.7" y="110.7">35</text>
<text x="161.9" y="110.7">◇</text>
<text x="416.9" y="111.3">B</text>
<text x="89.6" y="142.2">65</text>
<text x="101.9" y="142.2">◇</text>
<text x="305.7" y="140.8" transform="rotate(13 305.7 140.8)">3 0 °◇</text>
<text x="342.6" y="141.6">58</text>
<text x="314.4" y="154.2">65</text>
<text x="327.8" y="154.2">◇</text>
<text x="124.4" y="163.9">激光刻印字样‘图号’</text>
<text x="178.8" y="184.5">刻印字样 R</text>
<text x="416.9" y="185.3">C</text>
<text x="3.3" y="220.9">借(通)用件登记</text>
<text x="7.1" y="226">描</text>
<text x="13.9" y="226">图</text>
<text x="7" y="238.9">描</text>
<text x="13.8" y="238.9">校</text>
<text x="215.3" y="240.8">表面处理</text>
<text x="251.9" y="240.8">热处理（含化学）</text>
<text x="297.3" y="240.8">零件名称</text>
<text x="337.9" y="240.8">图纸代号</text>
<text x="375.1" y="240.8">材料材质</text>
<text x="404.4" y="240.8">数量</text>
<text x="212.5" y="249">本色阳极氧化</text>
<text x="374.1" y="247.7">AL6061-T6</text>
<text x="5.6" y="252">旧底图总号</text>
<text x="296.6" y="253.7">大腿法兰右</text>
<text x="334.9" y="253.7">YCL.M000665</text>
<text x="375.1" y="254.9">材料标准</text>
<text x="30.6" y="263.7">1.去除尖角、飞边、毛刺;</text>
<text x="205.7" y="259.3">备注</text>
<text x="374.1" y="261.4">GB/T3880-2006</text>
<text x="7" y="265">底图总号</text>
<text x="30.6" y="268.4">2.未注棱边0.5×45°倒钝；螺纹孔孔口倒钝；</text>
<text x="303.3" y="269">人 员</text>
<text x="340.8" y="269">日 期</text>
<text x="373.2" y="268.7">版本号</text>
<text x="393.7" y="268.7">重量</text>
<text x="404.8" y="268.7">比 例</text>
<text x="416.7" y="264.6">D</text>
<text x="30.6" y="273.2">3.未注线性尺寸公差均采用GB/T 1800.3-98标准公差IT13级执行；</text>
<text x="289.3" y="275.5">设 计</text>
<text x="7" y="278">签</text>
<text x="13.8" y="278">字</text>
<text x="30.6" y="277.9">4.未注形位尺寸公差按：GB/T1184-1996 K级执行；</text>
<text x="305.4" y="276">张正昱</text>
<text x="327.2" y="276">设 计</text>
<text x="343.1" y="276">2026/9/3</text>
<text x="377.5" y="276">01</text>
<text x="394.8" y="276">0.1</text>
<text x="406.3" y="276">1:1</text>
<text x="289.3" y="283">审 核</text>
<text x="327.2" y="282.9">审 核</text>
<text x="372" y="283">图纸大小</text>
<text x="401.4" y="283">A3</text>
<text x="7" y="291">日</text>
<text x="13.8" y="291">期</text>
<text x="289.3" y="290.1">批 准</text>
<text x="327.2" y="290">批 准</text>
<text x="373" y="289.8">共 1 张</text>
<text x="395.4" y="289.8">第 1 张</text>
<text x="49.6" y="295.6">1</text>
<text x="154.9" y="296">2</text>
<text x="264.7" y="296">3</text>
<text x="366.6" y="296">4</text>
</g>
<g font-size="2.8">
<text x="231.3" y="273.6">线性 \ Liner Measure</text>
<text x="205.6" y="280.8">±0.05</text>
<text x="207" y="277.2">&gt;0.5</text>
<text x="216" y="280.8">±0.05</text>
<text x="217.9" y="277.2">＞3</text>
<text x="227" y="280.8">±0.1</text>
<text x="228.5" y="277.2">＞6</text>
<text x="236.3" y="280.8">±0.15</text>
<text x="237.5" y="277.2">＞30</text>
<text x="247.4" y="277.2">＞120</text>
<text x="247.4" y="280.8">±0.2</text>
<text x="257.1" y="277.2">＞400</text>
<text x="257.1" y="280.8">±0.3</text>
<text x="266.6" y="277.2">＞1000</text>
<text x="267.3" y="280.8">±0.5</text>
<text x="278" y="277.2">＞2000</text>
<text x="279.9" y="280.8">±1</text>
<text x="207" y="287.8">&gt;0.5</text>
<text x="216.6" y="284.3">倒角 \ Chamfer</text>
<text x="217.9" y="287.8">＞3</text>
<text x="228.5" y="287.8">＞6</text>
<text x="237.5" y="287.8">＞30</text>
<text x="248.4" y="287.8">&lt;10</text>
<text x="257.3" y="284.3">角度 / Angle</text>
<text x="257.8" y="287.8">＞10</text>
<text x="268" y="287.8">＞50</text>
<text x="278.5" y="287.8">＞120</text>
<text x="207.1" y="291.3">±0.2</text>
<text x="217.3" y="291.3">±0.5</text>
<text x="228.5" y="291.3">±1</text>
<text x="238.7" y="291.3">±2</text>
<text x="248.6" y="291.1">±1°</text>
<text x="257.8" y="291.1">±30’</text>
<text x="268.1" y="291.1">±10’</text>
<text x="278.6" y="291.2">±20’</text>
</g>
<g font-size="2.4">
<text x="112.5" y="43.9">+0.20</text>
<text x="112.5" y="46.3">+0.10</text>
<text x="270.1" y="45">-0.10</text>
<text x="270.1" y="47.4">-0.20</text>
<text x="164.2" y="52.8" transform="rotate(60 164.2 52.8)">+0.15°</text>
<text x="166.3" y="51.6" transform="rotate(60 166.3 51.6)">+0.30°</text>
<text x="232.3" y="70.7">-0.10</text>
<text x="232.3" y="73.2">-0.20</text>
<text x="236" y="89.9" transform="rotate(33 236 89.9)">-0.10°</text>
<text x="234.6" y="92" transform="rotate(33 234.6 92)">-0.20°</text>
<text x="381.9" y="97.8">-0.10</text>
<text x="381.9" y="100.3">-0.15</text>
<text x="155.8" y="108.3">-0.15</text>
<text x="155.8" y="110.7">-0.30</text>
<text x="95.7" y="139.7">-0.10</text>
<text x="95.7" y="142.2">-0.20</text>
<text x="320.5" y="154.2">±0.02</text>
</g>
</svg>
